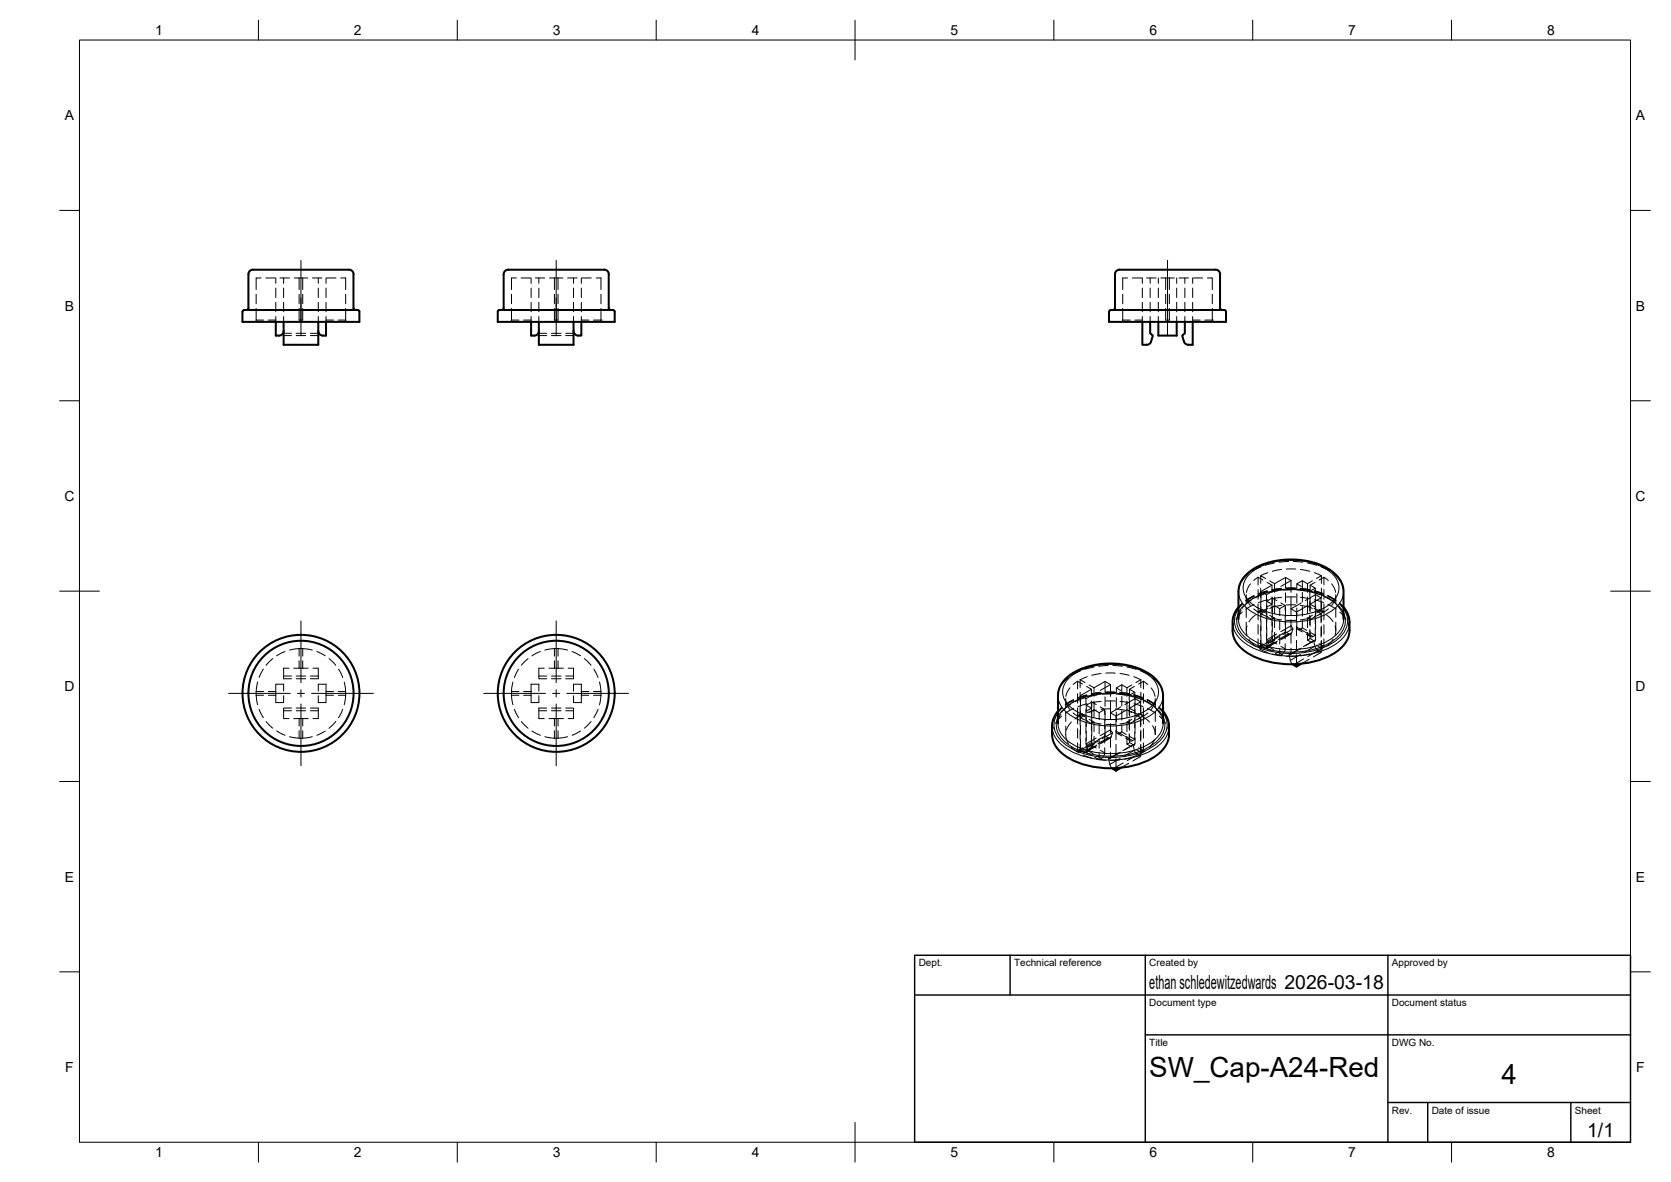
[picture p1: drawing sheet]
<svg xmlns="http://www.w3.org/2000/svg" width="420mm" height="297mm" viewBox="0 0 420 297" stroke-linecap="round" stroke-linejoin="round" font-family="sans-serif">
<!-- layer: Visible -->
<g fill="none" stroke="#000" stroke-width=".51">
<path d="M62 77.9l.5-.5v-8.5a1.35 1.35 0 0 1 1.8-1.1h22.4a2.03 2.03 0 0 1 2.1 .8l.1 8.8 .5 .5M89.9 77.9h-27.5a1.12 1.12 0 0 0-1.4 .5v2.5h29.4v-2.5M89.9 77.9l.5 .5M153.5 77.9l-.4-.5v-8.5a1.36 1.36 0 0 0-1.8-1.1h-22.5a1.99 1.99 0 0 0-2.1 .8l-.1 8.8-.4 .5M154.1 77.9l.5 .5v2.5h-29.4v-2.5a1.09 1.09 0 0 1 1.4-.5h27.5M279.3 77.9l-.5 .5v2.5h29.5v-2.5a1.12 1.12 0 0 0-1.5-.5h-27.5M279.9 77.9l.5-.5v-8.5a1.35 1.35 0 0 1 1.8-1.1h22.4a2.03 2.03 0 0 1 2.1 .8l.1 8.8 .4 .5M69.3 80.9v3.4a1.54 1.54 0 0 0 2-.8v-.3M71.3 80.9v5.7h8.7v-5.7M80 83.2a1.15 1.15 0 0 0 1.2 1.1M82 80.9v3.4h-.8M133.5 80.9v3.4a1.54 1.54 0 0 0 2-.8v-.3"/>
<path d="M135.5 80.9v5.7h8.7v-5.7M146.2 80.9v3.4a1.39 1.39 0 0 1-2-1.1M287.2 80.9v5.7h1.1a1.15 1.15 0 0 0 1.1-.8M289.2 80.9v2.9l.7 .5-.5 1.5M291.3 80.9v3.4h4.6v-3.4M297.9 80.9v2.9l-.7 .5 .5 1.5a1.15 1.15 0 0 0 1.1 .8h1.1v-5.7M311.4 152.6l-1 1.6-.5 2a7.5 7.5 0 0 0 4.3 8.2 22.6 22.6 0 0 0 21.9-.6 7.4 7.4 0 0 0 3.2-7.8l-.4-1.6-1.1-1.8M311.4 155.6v-7.4l.6-2 1-1.4 2.1-1.7 2.7-1.4 3.1-.8 3.4-.3 4 .3 2.6 .6 3.3 1.6 1.9 1.5 1.1 1.5 .6 1.8v7.7M266 178.7l-1.1 1.8-.4 1.8a7.5 7.5 0 0 0 4.3 8.3 22.6 22.6 0 0 0 21.9-.7 7.4 7.4 0 0 0 3.2-7.7l-.4-1.9-1.1-1.6M326 166.9v.6l-1-.6M327.2 166.8l-1.2 .7M266 181.8l.1-7.7 .4-1.4 .9-1.5 2.1-1.9 2.3-1.2 3.7-1 3.4-.4 4 .4 3.4 .9 2.3 1.1 2.2 1.8 1 1.5 .6 1.9v7.5"/>
<path d="M279.6 193.1l.2 .1M279.8 193.2l.8 .5M280.6 193v.7M281.9 192.9l-1.3 .8"/>
<circle cx="75.7" cy="174.2" r="14.7"/>
<circle cx="75.7" cy="174.2" r="13.2"/>
<circle cx="139.9" cy="174.2" r="13.2"/>
<circle cx="139.9" cy="174.2" r="14.7"/>
</g>
<!-- layer: Hidden -->
<g fill="none" stroke="#000" stroke-width=".25">
<path d="M64.4 73.9v2.4M64.4 77.5v3.4M65.6 69.9h-1.2v2.9M66.8 69.9h2.4M69.3 69.9v1.3M69.3 72.4v2.4M69.3 76v2.3M69.3 79.6v1.3M70.4 69.9h2.4M71.3 69.9v1.3M71.3 72.4v2.4M71.3 76v2.3"/>
<path d="M71.3 79.6v1.3M74 69.9h1.2M75.2 77.5v2.9h.9v-2.9M75.2 69.9h.9M75.2 69.9v2.9M75.2 73.9v2.4M76.1 69.9h1.2M76.1 69.9v2.9M76.1 73.9v2.4M78.5 69.9h2.4M80 69.9v1.3M80 72.4v2.4"/>
<path d="M80 76v2.3M80 79.6v1.3M82 69.9v1.3M82 72.4v2.4M82 76v2.3M82 79.6v1.3M82.1 69.9h2.4M85.7 69.9h1.2v2.9M86.9 73.9v2.4M86.9 77.5v3.4M128.6 73.9v2.4M128.6 77.5v3.4"/>
<path d="M129.8 69.9h-1.2v2.9M131 69.9h2.4M133.5 69.9v1.3M133.5 72.4v2.4M133.5 76v2.3M133.5 79.6v1.3M134.6 69.9h2.4M135.5 69.9v1.3M135.5 72.4v2.4M135.5 76v2.3M135.5 79.6v1.3M138.2 69.9h1.2"/>
<path d="M139.4 77.5v2.9h.9v-2.9M139.4 69.9h.9M139.4 69.9v2.9M139.4 73.9v2.4M140.3 69.9h1.2M140.3 69.9v2.9M140.3 73.9v2.4M142.7 69.9h2.4M144.2 69.9v1.3M144.2 72.4v2.4M144.2 76v2.3M144.2 79.6v1.3"/>
<path d="M146.2 69.9v1.3M146.2 72.4v2.4M146.2 76v2.3M146.2 79.6v1.3M146.3 69.9h2.4M149.9 69.9h1.2v2.9M151.1 73.9v2.4M151.1 77.5v3.4M282.3 73.9v2.4M282.3 77.5v3.4M283.5 69.9h-1.2v2.9M284.7 69.9h2.4"/>
<path d="M287.2 69.9v1.3M287.2 72.4v2.4M287.2 76v2.3M287.2 79.6v1.3M288.3 69.9h2.4M289.2 69.9v1.3M289.2 72.4v2.4M289.2 76v2.3M289.2 79.6v1.3M291.3 69.9v1.3M291.3 72.4v2.4M291.3 76v2.3"/>
<path d="M291.3 79.6v1.3M291.9 69.9h1.2M293.1 77.5v2.9h.9v-2.9M293.1 69.9h.9M293.1 69.9v2.9M293.1 73.9v2.4M294 69.9h1.3M294 69.9v2.9M294 73.9v2.4M295.9 69.9v1.3M295.9 72.4v2.4M295.9 76v2.3"/>
<path d="M295.9 79.6v1.3M296.4 69.9h2.4M297.9 69.9v1.3M297.9 72.4v2.4M297.9 76v2.3M297.9 79.6v1.3M299.9 69.9v1.3M299.9 72.4v2.4M299.9 76v2.3M299.9 79.6v1.3M300 69.9h2.4M303.6 69.9h1.2v2.9"/>
<path d="M304.8 73.9v2.4M304.8 77.5v3.4M64.4 80.4h1.9M67.5 80.4h1.8M71.3 84.3h2M71.3 83.8h2M74.5 84.3h2.4M74.5 83.8h2.4M78 84.3h2M78 83.8h2M82 80.4h1.9M85 80.4h1.9"/>
<path d="M128.6 80.4h1.9M131.7 80.4h1.8M135.5 84.3h2M135.5 83.8h2M138.7 84.3h2.4M138.7 83.8h2.4M142.2 84.3h2M142.2 83.8h2M146.2 80.4h1.8M149.2 80.4h1.9M151.1 80.4h.1M282.3 80.4h1.9"/>
<path d="M285.4 80.4h1.8M299.9 80.4h1.9M302.9 80.4h1.9M304.8 80.4h.1M310.3 156.7l-.4 1.8M312.1 153.3l-.6 1.3-.1 1M312.3 151.7l-.9 .9M312.4 153.8l-1.6 1.8M313.4 149.4v2.2M313.4 152.8v2.3M313.4 156.3v2.2M313.4 150l.3 1 .7 1.2"/>
<path d="M313.5 157.3l-.1 1.5 .2 .8M314.4 146.7l-.7 1.2-.3 1M314.6 150.8l-1.8 1.5M315.2 153l1.1 .8M315.3 149.7l-2.1 1.2M315.3 151.9l-2 1.2M315.7 154.5l-1.7 1.7M316.3 145.1l-1.1 .8M316.3 153.7l1.3 .7M316.3 145.1l1.3 .7M316.3 145.1v1.9M316.3 148.2v2.4"/>
<path d="M316.3 151.8v1.9M316.3 153.8v2M316.3 157v2.3M317 154.2l1.8 .8M317 153.3l-.7 .4M317 153.3l1.2 .7M317 147.8v2.4M317 151.4v1.9M317 154.2v2M317 157.3v2.4M317.1 148.7l1.4 .7v1.6M317.1 152.5v2.4"/>
<path d="M317.1 156.1v2.4M317.1 159.7v2.7M317.6 153.1l-1.3 .7M317.9 149.3l-2.2 .9M318.2 145.4l-1.2-.7v1.9M318.2 153.5l-1.2 .7M318.5 152.2v2.3M318.5 155.7v2.4M318.5 159.3v1.5M318.5 151.1l1.3 .7v2M318.5 154v2.4M318.5 157.6v2.4"/>
<path d="M318.6 146.4l1.2 .7v1.8M318.6 155l1.2 .7 .7-.4M318.6 148.5l-2.2 .7M318.7 150.7l-2.3 .7M318.8 143.9l-1.8 .8M318.8 152.9l-2.1 1M319.3 152.9l1.2-.7v1.9M319.3 154.6l1.2 .7M319.3 146l1.2 .7M319.8 147.1l-2.7 1.6v2.6M319.8 150v1.8l-1.2 .7M319.8 155v2.3"/>
<path d="M319.8 158.5v2M319.9 159.9l-.2 2-.5 .6-.7 .4v-1.7M319.9 150.3l-1.4 .8v1.7M319.9 155.3l2.3 .5M319.9 150.3v1.3M319.9 152.8v2.3M319.9 156.3v2.4M319.9 150.3l1.1 .6M320.5 150v2.2l1.3 .8v1.7M320.5 146.7v2.2M320.5 155.3v2.4M320.5 158.9v2"/>
<path d="M321 159.3l-2.5 1.5M321 148l-2.5 1.4M321.3 148.5l-2.3 .4M321.8 153l1.4-.8v1.2M321.8 155.9v2.4M321.8 159.5v2.3M322.1 158.7l2.5-1.4 .5 .7-.4 1.3-.4 .1-1.1-.6M322.1 151.5l1.1 .7M322.1 147.9l-2.3 .3M322.2 150.1l-2.3 .4M322.2 143.1l-2.3 .5M322.3 152.1l-2.4 .5"/>
<path d="M323.2 154.6v2.4M323.2 158.2v2.4M323.2 145.1v2.7M323.2 149v2.3M323.2 152.6v2.3M323.2 156.1v2.7M323.2 145.1l1.4 .8M323.2 158.8l-2.5 1.5M323.2 145.1l-2.7 1.6M323.4 150h2.4M323.4 152h2.4M323.4 155.9h2.4"/>
<path d="M323.4 143h2.4M324.6 145.9v3M324.6 150v4.5M324.6 155.7v2.4M324.6 145.9l-2.5 1.5M324.9 148.2l-2.4 .1M325.1 158l-2.6 1.5M325.7 147.8h-2.4M326 153.8l2.8-1.6v1.9M326 157.4v2.4M326.1 156.3v1.3a.5 .5 0 0 0 .2 .6 .5 .5 0 0 0 .6-.1l.6-.3 1.1 .6M326.1 148.3l2.3 .3"/>
<path d="M326.1 146.7l1.1 .7M326.1 149.2v2.4M326.1 152.8v2.4M326.3 158.2l1.1 .6M326.9 147.8l2.3 .4M327 152.1l2.3 .5M327 150.1l2.4 .4M327 143.1l2.3 .5M327.2 151.5l-2.6 1.5 1.4 .8v2.4M327.5 145.9l-1.4 .8v1.3M327.5 148.9v2.4M327.5 152.4v2.4"/>
<path d="M327.5 156v1.8M328.2 148l1.1 .6M328.5 159.4l1.1 .6M328.8 146.7l-1.3-.8v1.8M328.8 150v2.2l1.2 .7M328.8 155.3v2.4M328.8 158.9v2M329.3 148.6l1.4-.8v1.7M329.3 155.3l-2.3 .5M329.3 148.6v1.3M329.3 151.1v2.4M329.3 154.7v2.3"/>
<path d="M329.4 150v1.8l2.8-1.6v2.7M329.4 155v2.3M329.4 158.5v2M329.6 148.8l2.3 .7M329.6 159l1.1 .6M330 146l-1.2 .7v2.2M330 154.6l-1.2 .7M330.4 148.4l2.3 .7M330.4 152.9l2.2 1M330.5 143.9l1.8 .8M330.5 150.7l2.3 .7M330.6 152.5l-1.2-.7v2"/>
<path d="M330.6 155l-1.2 .7-.6-.4M330.6 146.4l-1.2 .7M330.7 157.9v1.7l-.6 .4a.49 .49 0 0 1-.5 0 .49 .49 0 0 1-.3-.5v-1.3M330.7 147.8l-1.3-.7v1.8M330.7 150.8v2.3M330.7 154.3v2.4M330.8 149.4l-2.6 1.5M330.8 149.4v1.6M330.8 152.2v2.3M330.8 155.7v2.4M330.8 159.3v1.5M330.8 149.4l1.4 .8"/>
<path d="M331 153.5l1.3 .7M331.7 145.8l1.2-.7v1.9M331.7 153.1l1.2 .7M332.2 154.1v2.4M332.2 157.7v2.4M332.3 154.2l-1.8 .8M332.3 153.3l-1.3 .7M332.3 153.3l.6 .4M332.3 144.7l-1.3 .7M332.3 144.7v1.9M332.3 147.8v2.4M332.3 151.4v1.9"/>
<path d="M332.3 154.2v2M332.3 157.3v2.4M332.9 145.1l1.1 .8M332.9 153.7l-1.2 .7M332.9 148.2v2.4M332.9 151.8v1.9M332.9 153.8v2M332.9 157v2.3M333 149.9l2 1.2M333.5 154.5l1.7 1.7M333.8 149.6l2 1.2M333.9 151.9l2 1.2"/>
<path d="M334 153l-1.1 .8M334.8 146.7l.7 1.2 .3 1M335.7 157.3l.2 1.1-.2 1.2M335.8 150l-.3 1-.7 1.2M335.9 149.4v2.2M335.9 152.8v2.3M335.9 156.3v2.2M336 151.9l1.4 1.9M336.8 151.5l1 1.1M336.9 153.8l1.5 1.8M337.8 154.9v.7M339 156.6l.3 1.9"/>
<path d="M64.4 174.7l.4 2.4M64.4 173.8v.9M64.4 174.7h1.9M64.4 173.8h1.9M64.8 171.4l-.4 2.4M65.2 178.2l1 2.1M66.2 168.1l-1 2.2M67.5 174.7h1.8M67.5 173.8h1.8M68.6 165.5l-1.7 1.7M69.3 173.8v2.8h2v-1.8M71.3 173.7v-1.8h-2v1.9"/>
<path d="M71.3 178.6v2h1.4M71.3 178.6h2M71.3 169.9h2M71.7 163.7l-2.1 1.1M72.7 167.9h-1.4v2.7h2M73.3 177.9h-2v.7M73.9 167.9h3.6M74.5 170.6h2.4M74.5 177.9h2.4M74.5 178.6h2.4M74.5 169.9h2.4M75.2 163l-2.4 .4"/>
<path d="M75.2 163v1.9M75.2 166.1v1.8M75.2 163h.9M76.1 163l2.4 .4M76.1 163v1.9M76.1 166.1v1.8M78 177.9h2v2.7h-1.3M78 178.6h2M78 169.9h2M78.7 167.9h1.3v2.7h-2M79.7 163.7l2.1 1.1M80 173.7v-1.8h2v2.8"/>
<path d="M82 174.7v1.9h-2v-1.8M82 174.7h1.9M82 173.8h1.9M82.7 165.5l1.7 1.7M85 174.7h1.9M85 173.8h1.9M85.1 168.2l1.1 2.1M86.2 178.3l-1.1 2.1M86.6 171.4l.3 2.4M86.9 174.7l-.3 2.4M86.9 173.8v.9M128.6 174.7l.4 2.4"/>
<path d="M128.6 173.8v.9M128.6 174.7h1.9M128.6 173.8h1.9M129 171.4l-.4 2.4M129.3 178.3l1.1 2.1M130.4 168.2l-1.1 2.1M131.7 174.7h1.8M131.7 173.8h1.8M132.8 165.5l-1.7 1.7M135.5 169.9v.7h2M135.5 173.7v-1.8h-2v4.7h2v-1.8M135.5 178.6h2"/>
<path d="M135.5 169.9h2M135.9 163.7l-2.1 1.1M136.8 167.9h-1.3v2M137.5 177.9h-2v2.7h1.3M138 167.9h3.7M138.7 170.6h2.4M138.7 177.9h2.4M138.7 178.6h2.4M138.7 169.9h2.4M139.4 163l-2.4 .4M139.4 163v1.9M139.4 166.1v1.8"/>
<path d="M139.4 163h.9M140.3 163l2.4 .4M140.3 163v1.9M140.3 166.1v1.8M142.2 177.9h2v.7M142.2 178.6h2M142.2 169.9h2M142.9 167.9h1.3v2.7h-2M143.8 163.7l2.2 1.1M144.2 173.7v-1.8h2v4.7h-2v-1.8M144.2 178.6v2h-1.3M146.2 174.7h1.8"/>
<path d="M146.2 173.8h1.8M146.9 165.5l1.7 1.7M149.2 174.7h1.9M149.2 173.8h1.9M149.3 168.1l1.1 2.2M150.4 178.2l-1.1 2.1M150.7 171.4l.4 2.4M151.1 174.7l-.4 2.4M151.1 173.8v.9M266.7 179.4l-.5 1.2-.2 1.2M266.9 177.8l-.9 .9M267 179.9l-1.6 1.8"/>
<path d="M268 175.6v2.1M268 178.9v2.4M268 176.2l.3 1 .7 1.1M269 172.9l-.7 1.1-.3 1M269.2 177l-1.8 1.5M269.8 179.2l1.2 .8M269.9 175.8l-2.1 1.2M270 178l-2.1 1.2M271 171.2l-1.1 .8M271 171.2v1.9M271 174.3v2.4M271 177.9v1.9"/>
<path d="M271 180v1.9M271 171.2l1.2 .7M271.6 179.5l-.6 .3 1.2 .7M271.6 179.5l1.2 .7M271.6 170.8v2M271.6 174v2.3M271.6 177.5v2M271.6 170.8l1.2 .7M271.7 178.7v2.4M272.2 179.3l-1.2 .7M272.3 179.5l-2 1.2M272.5 175.4l-2.2 1"/>
<path d="M272.8 179.6l-1.2 .8M273 177.1v-1.5l-1.3-.8v2.7M273 178.3v2.4M273.1 177.2v1.8M273.2 172.5l1.2 .7M273.2 174.6l-2.2 .8M273.3 176.9l-2.2 .7M273.4 170.1l-1.8 .7M273.9 172.1l1.2 .7M273.9 179.1l1.2-.7 1.3 .7M274.4 173.2l-2.7 1.6M274.4 173.2v1.8"/>
<path d="M274.4 176.2v3.7M274.5 176.4l-1.4 .8 1.3 .8-1.2 .7M274.5 176.4v1.3M274.5 178.9v2.4M274.5 176.4l1.1 .7M275.1 172.8v2.2M275.1 176.2v4.1M275.6 174.1l-2.6 1.5M275.7 178.5l-2.3 .6M275.9 174.6l-2.3 .5M276.4 179.1l1.4-.8v1.3M276.4 179.1v1.8"/>
<path d="M276.6 177.7l1.2 .6M276.7 174l-2.3 .4M276.9 176.3l-2.4 .3M276.9 169.3l-2.4 .4M277.9 171.2v2.7M277.9 175.1v2.4M277.9 178.7v2.4M277.9 173.9h2.4M278 176.2h2.4M278 169.1h2.4M279.2 178.1l-2.3 .2M279.2 172l-1.3-.8-2.8 1.6"/>
<path d="M279.2 172v3M279.2 176.2v4.5M279.2 172l-2.6 1.5M279.5 174.4l-2.4 .1M280.4 178.2l2.4 .3M280.6 179.9v2.4M280.7 174.4l2.3 .3M280.7 175.4v2.3M280.7 178.9v2.4M280.7 172.9l1.1 .6M281.5 174l2.3 .3M281.6 176.3l2.4 .3"/>
<path d="M281.6 169.3l2.3 .4M281.8 177.7l-2.6 1.4 1.4 .8 2.8-1.5 1.2 .7M282.1 172.1l-1.4 .8v1.3M282.1 172.1v1.7M282.1 175v2.4M282.1 178.6v2.4M282.1 172.1l1.3 .7M282.8 174.1l1.1 .7M283.4 172.8v2.2M283.4 176.2v4.1M283.9 178.7l2.2 .8M283.9 174.8v1.2"/>
<path d="M283.9 177.2v2.4M284 173.2l1.3 .8-1.4 .8M284 173.2v1.8M284 176.2v3.7M284.2 174.9l2.3 .7M284.6 172.1l-1.2 .7M285 174.6l2.3 .7M285.1 170.1l1.8 .7M285.1 176.9l2.3 .7M285.2 172.5l-1.2 .7M285.3 174v1.7M285.3 176.9v2.4"/>
<path d="M285.4 178.3v2.4M285.4 175.6l-2.6 1.5M285.6 179.6l1.3 .8M286.3 179.3l1.2 .7M286.8 176.4l-1.4-.8v1.5M286.8 176.4v2.7M286.8 176.4l-2.8 1.6 1.2 .7M286.9 170.8v2M286.9 174v2.3M286.9 177.5v2M286.9 170.8l-1.3 .7M287.5 179.8l-.6-.3-1.3 .7"/>
<path d="M287.5 171.2l1.1 .8M287.5 179.8l-1.2 .7M287.5 171.2v1.9M287.5 174.3v2.4M287.5 177.9v1.9M287.5 180v1.9M287.5 171.2l-1.2 .7M287.6 176.1l2.1 1.2M288.4 175.8l2 1.1M288.5 178l2.1 1.2M288.6 179.2l-1.1 .8M289.4 172.9l.7 1.1 .3 1"/>
<path d="M290.4 176.2l-.3 1-.7 1.1M290.5 175.6v2.1M290.5 178.9v2.4M290.6 178l1.4 1.9M291.4 177.7l1 1M291.5 179.9l1.6 1.8M314 160.7l1.7 1.7M316.3 162.5l.7 .4M316.3 160.5v2M316.7 163.1l2.1 .9M317 160.9v2M317.6 161.8l-1.3 .7"/>
<path d="M318.2 162.1l-1.2 .8M318.5 162.9l1.1 .7M319.6 160.9l-2.5 1.5 .9 .5h.4l.5-1.3M319.8 160.5l-1.2 .7M319.8 160.5l.7 .4M320 164.4l2.3 .4M320.5 160.9l-1.2 .7M321 161.4l-2.6 1.5M321.5 160.1l-2.6 1.5-.4-.8M321.8 163.1v1.7M322 160.8l2.6-1.5v2.4M323.2 161.8v1.4l-.6 1-.8 .6-1.1-.6"/>
<path d="M323.4 164.9h2.4M324.6 164.4l-.5 .2 .4 1.5 .5 .8M324.6 162.9v1.5M326 160.9v2.4M326 164.5v2.4M326.7 163.1l-2.6 1.5M327.2 162.9l-2.6 1.5M327.7 162.5l2.6-1.5 .7 2.1 1.2 .9-2 1.1M328.8 160.9l1.2 .7M329.2 165.7l-2 1.1M329.3 164.3l-2.3 .5M329.4 160.5l1.2 .7"/>
<path d="M329.4 160.5l-.6 .4M330.3 161l.5-.2-2.6 1.5M331 162.1l1.3 .8M331.7 161.8l1.2 .7M332.2 161.3v2.7M332.3 160.9v2M332.6 163l-2.2 1M332.9 162.5l-.6 .4M332.9 160.5v2M335.2 160.7l-.7 .9-.9 .8M66.9 181.3l1.7 1.7M69.6 183.7l2.1 1.1"/>
<path d="M72.8 185.1l2.4 .4M73.9 180.6h3.6M75.2 180.6v1.8M75.2 183.6v1.9M75.2 185.5h.9M76.1 180.6v1.8M76.1 183.6v1.9M78.5 185.1l-2.4 .4M81.8 183.7l-2.1 1.1M84.4 181.3l-1.7 1.7M131.1 181.3l1.7 1.7M133.8 183.7l2.1 1.1"/>
<path d="M137 185.1l2.4 .4M138 180.6h3.7M139.4 180.6v1.8M139.4 183.6v1.9M139.4 185.5h.9M140.3 180.6v1.8M140.3 183.6v1.9M142.7 185.1l-2.4 .4M146 183.7l-2.2 1.1M148.6 181.3l-1.7 1.7M264.9 182.8l-.4 1.8M268 182.5v2.7l.6 1.6"/>
<path d="M269.4 187.8l1.9 1.4M269.4 181.4l-.8 1.1-.4 .9M271 183.1v2.4M271 186.7v1.9M271.6 180.4l1.8 .7M271.6 180.4v1.9M271.6 183.5v2.4M271.6 187.1v1.9M271.7 182.3v2.3M272.2 187.9l-1.2 .7M272.3 189.7l2.2 .8M272.8 188.3l-1.2 .7-.6-.4"/>
<path d="M273 185.4v1.6l.5 .7-.3 1.2-.3 .2-1.2-.6v-2.7M273 181.9v2.4M273.1 189.1l1.1 .6M273.1 180.2v2.3M273.1 183.7v2.4M273.1 187.3v1.8M273.2 187.3l1.2-.7 .7 .4-1.2 .7M273.9 180.8l1.2 .7-.7 .3-1.2-.6M274.2 187l-2.5 1.5M274.4 181.1v2.4M274.4 184.7v1.9M274.5 186.1v1.4l-.2 .6-.5 .5-.7 .5"/>
<path d="M274.5 181.5l2.4 .4M274.5 182.5v2.4M275.1 181.5v2.4M275.1 185v2M275.3 190.3l1.1 .6M275.6 187.5l-2.6 1.5M275.6 185.5l-2.6 1.5M275.7 190.8l2.3 .3M276.1 186.2l-2.6 1.5M276.4 182v2.4M276.4 185.6v2.4M276.4 189.2v1.7"/>
<path d="M277.8 187.9l-.1 1.8-.5 .7-.8 .5M277.8 180.8v2.4M277.8 184.3v2.4M277.9 185l-2.6 1.4M277.9 182.3v2.7M278 182h2.4M278.7 190.7l.4 1.6 .5 .8M279.2 185.5l-2.6 1.4M279.2 181.8v2.4M279.2 185.4v2.4M279.2 189v1.5M279.7 184.2l-.5 1.3h-.4l-.9-.5"/>
<path d="M279.7 184.2l-.5-.8-2.6 1.5M279.7 184.2l-2.6 1.4M280.6 183.5v2.4M280.6 187.1v2.4M280.6 190.7v2.3M280.7 182.5v1.3a.49 .49 0 0 0 .2 .5 .49 .49 0 0 0 .6-.1l.6-.3M280.9 184.3l1.1 .6M281.6 191l-2.4 .1M281.8 189l-3.1 1.7 2.6-1.5M282.1 182.2v1.7M282.1 183.9l1.1 .7M283.1 185.5l1.1 .7"/>
<path d="M283.4 181.5v2.4M283.4 185v2M283.8 191.8l-1.9 1.1M283.9 184.4v1.2a.51 .51 0 0 0 .3 .6 .51 .51 0 0 0 .6-.1l.5-.3M283.9 181.5l-2.3 .4M283.9 180.8v2.4M284 181.1v2.4M284 184.7v1.9M284.2 185.2l1.1 .6M284.6 180.8l-1.2 .7 .6 .3 1.2-.6M284.9 187.1l-2.6 1.5M285 190.2l-2.3 .6"/>
<path d="M285.2 187.3l-1.2-.7-.6 .4 1.2 .7M285.3 180.5v2.3M285.3 184.1v1.7M285.4 185.4v1.6l-.5 .1 .3 1.4 .5 .9 1.1 .7M285.4 181.9v2.4M285.4 187l-2.6 1.4M285.6 188.3l1.3 .7M286.3 187.9l1.2 .7-.6 .4M286.8 180.3v2.4M286.8 183.8v2.4M286.8 187.4v2.7M286.8 190.1l-2 1.1"/>
<path d="M286.9 180.4l-1.8 .7M286.9 180.4v1.9M286.9 183.5v2.4M286.9 187.1v1.9M287.2 180l1.9 1.5M287.5 183.1v2.4M287.5 186.7v1.9M288.2 188.5l-2.1 1.2M289.8 182.4l.6 1.3 .1 .9v-2.1M290.3 185.8l-1.2 2M292.4 181v.8M293.6 182.8l.3 1.8"/>
</g>
<!-- layer: Hidden Narrow -->
<g fill="none" stroke="#000" stroke-width=".25">
<path d="M310.3 154.6l-.4 1.8M311.7 153.9l-.3 1.7M311.7 147l-.3 1.7M312.4 151.7l-1.6 1.8M312.4 151.8l-1 1.2M312.5 152.3l-1.1 1.7M313.3 151l2-1.2-1.9 1.2M313.9 151.2l-1.6 1.7M313.9 144.2l-1.6 1.7M315.4 150.2l-2 1.3M317 142.5l-2.1 1M317.1 149.4l-2.2 1.1"/>
<path d="M318.7 148.6l-2.3 .8M318.7 148.6l-2.2 .7M318.7 148.9l-2.2 .8M320.5 141.5l-2.3 .6M320.5 148.4l-2.3 .6M322.2 148l-2.3 .4M322.2 147.9l-2.3 .4M322.2 148.3l-2.3 .3M323.4 148h2.4M323.4 147.9h2.4M323.4 148.2h2.4M324 148l-2.4 .2"/>
<path d="M324 141.1l-2.4 .2M324 159.3l-2.6 1.4M324.8 159l-2.6 1.5M325.2 141.1l2.4 .2M325.2 148l2.4 .2M326.1 157.6l1.1 .7M326.9 158.1l1.1 .6M327 148l2.4 .4M327 148.3l2.4 .3M327 147.9l2.4 .4M328.2 158.9l1.1 .6M328.8 148.4l2.3 .6"/>
<path d="M328.8 141.5l2.3 .6M329 159.3l1.1 .7M330.5 148.9l2.2 .8M330.5 148.6l2.3 .8M330.5 148.6l2.3 .7M332.2 149.4l2.1 1.1M332.2 142.5l2.1 1M333.8 150.2l2 1.3M333.9 149.8l2 1.2M335.3 144.2l1.6 1.7M335.3 151.2l1.6 1.7M336.7 152.3l1.1 1.7"/>
<path d="M336.8 151.8l1 1.2M336.9 151.7l1.5 1.8M337.5 153.9l.3 1.7M337.5 147l.3 1.7M339 154.6l.3 1.8M266.4 173.1l-.4 1.7M267 177.9l-1.6 1.8M267 177.9l-1 1.2M267.2 178.5l-1.2 1.6M267.9 177.2l2.1-1.2-2.1 1.2M268.5 177.3l-1.6 1.7M268.6 170.4l-1.7 1.7"/>
<path d="M270 176.3l-2 1.4M271.7 175.6l-2.2 1M271.7 168.6l-2.2 1.1M273.3 174.8l-2.2 .7M273.3 174.7l-2.2 .8M273.3 175.1l-2.2 .7M275.1 174.6l-2.3 .6M275.1 167.6l-2.3 .6M276.8 174.1l-2.3 .3M276.9 174.2l-2.4 .3M276.9 174.4l-2.4 .4M278 174h2.4"/>
<path d="M278 174.1h2.4M278 174.3h2.4M278.6 174.2l-2.4 .2M278.6 167.2l-2.3 .2M279.8 174.2l2.4 .2M279.8 167.2l2.4 .2M281.6 174.2l2.4 .3M281.6 174.1l2.4 .3M281.6 174.4l2.4 .4M283.4 174.6l2.3 .6M283.4 167.6l2.3 .6M285.1 174.7l2.3 .7"/>
<path d="M285.1 175.1l2.3 .7M285.1 174.8l2.3 .7M286.8 175.6l2.1 1M286.8 168.6l2.1 1.1M288.4 176.4l2 1.3M288.5 175.9l2 1.3M288.5 176l2.1 1.2M289.9 177.3l1.6 1.7M289.9 170.4l1.6 1.7M291.3 178.5l1.1 1.6M291.4 177.9l1 1.2M291.5 177.9l1.6 1.8"/>
<path d="M292.1 173.1l.3 1.7M319.1 162.6l1.1 .6M319.9 161.2l1.1 .6M320.4 161.3l-2.6 1.5M321.2 161.1l-2.6 1.5M321.2 163.8l1.1 .7M322.1 162.4l1.1 .7M327 164.5l-2.6 1.5M327.8 165.6l-2.6 1.5M330.6 162.4l-2.6 1.5M331.4 163.5l-2.6 1.5M264.9 180.7l-.4 1.8"/>
<path d="M266.4 180.1l-.4 1.7M273.7 188.7l1.1 .7M274.5 187.3l1.1 .7M275 187.5l-2.5 1.5M275.8 187.2l-2.6 1.5M275.8 190l1.1 .6M276.6 188.6l1.2 .6M278.6 185.4l-2.5 1.5M279.4 185.2l-2.6 1.5M280.7 183.8l1.1 .6M281.5 184.2l1.1 .7M281.6 190.6l-2.5 1.5"/>
<path d="M282.4 191.7l-2.6 1.5M282.8 185l1.1 .6M283.6 185.5l1.2 .6M285.2 188.5l-2.5 1.5M286 189.7l-2.6 1.4M292.1 180.1l.3 1.7M293.6 180.7l.3 1.8"/>
</g>
<!-- layer: Visible Narrow -->
<path d="M309.9 156.4a8 8 0 0 0 5.5 6.6 22.7 22.7 0 0 0 20.7-1.3 6.7 6.7 0 0 0 3.2-5.3M311.4 155.6a6.7 6.7 0 0 0 4.4 5.7 20.7 20.7 0 0 0 18.7-.6 6.3 6.3 0 0 0 3.3-5.1M311.4 148.7a6.7 6.7 0 0 0 4.4 5.7 20.7 20.7 0 0 0 18.7-.7 6.3 6.3 0 0 0 3.3-5M311.4 154a5.4 5.4 0 0 0 2.1 6.6 20.6 20.6 0 0 0 17.8 2.3 9.8 9.8 0 0 0 6.8-5.4 4.7 4.7 0 0 0-.3-3.5M311.4 152.9a5.4 5.4 0 0 0 1.4 7.7 20.6 20.6 0 0 0 16.7 3.1 13.5 13.5 0 0 0 8.4-4.7 5.1 5.1 0 0 0-.1-6.1M314.1 144.3a16.6 16.6 0 0 1 14-3.2 10.8 10.8 0 0 1 8.2 4.9 4.7 4.7 0 0 1-2.1 5.9 18.1 18.1 0 0 1-19.2 0 4.7 4.7 0 0 1-.9-7.6zM266 174.8a6.7 6.7 0 0 0 4.5 5.7 20.7 20.7 0 0 0 18.6-.6 6.3 6.3 0 0 0 3.4-5.1M266 179.1a5.4 5.4 0 0 0 1.4 7.6 20.6 20.6 0 0 0 16.7 3.2 13.5 13.5 0 0 0 8.4-4.7 5.1 5.1 0 0 0-.1-6.1M268.8 170.4a16.6 16.6 0 0 1 14-3.2 10.8 10.8 0 0 1 8.1 4.9 4.7 4.7 0 0 1-2.1 6 18.1 18.1 0 0 1-19.2 0 4.7 4.7 0 0 1-.8-7.7zM264.5 182.5a8 8 0 0 0 5.5 6.7 22.7 22.7 0 0 0 20.7-1.4 6.7 6.7 0 0 0 3.2-5.3M266 181.8a6.7 6.7 0 0 0 4.5 5.7 20.7 20.7 0 0 0 18.6-.7 6.3 6.3 0 0 0 3.4-5M266 180.1a5.4 5.4 0 0 0 2.2 6.7 20.6 20.6 0 0 0 17.8 2.2 9.8 9.8 0 0 0 6.7-5.4 4.7 4.7 0 0 0-.3-3.5" fill="none" stroke="#000" stroke-width=".25"/>
<!-- layer: BORDER -->
<g fill="none" stroke="#000" stroke-width=".25">
<path d="M20 10.1h390v276.9h-390zM65 5.1v5M115 5.1v5M165 5.1v5M215 5.1v10M265 5.1v5M315 5.1v5M365 5.1v5M15 52.9h5M410 52.9h5M15 100.7h5M410 100.7h5"/>
<path d="M15 148.6h10M405 148.6h10M15 196.4h5M410 196.4h5M15 244.2h5M410 244.2h5M65 287v5M115 287v5M165 287v5M215 282.1v9.9M265 287v5M315 287v5"/>
<path d="M365 287v5"/>
</g>
<!-- layer: TITLEBLOCK -->
<path d="M230 240.1h180v46.9h-180zM230 250h180M254 240.1v9.9M288 240.1v46.9M349 240.1v46.9M288 260.1h122M349 277.1h61M359 277.1v9.9M395 277.1v9.9" fill="none" stroke="#000" stroke-width=".36"/>
<!-- layer: Smart Centers -->
<g fill="none" stroke="#000" stroke-width=".25">
<path d="M75.7 65.4v19M139.8 65.4v19M293.6 65.4v19M75.7 156v15.6M139.8 156v15.6M57.5 174.3h15.5M74.8 174.3h1.8M75.7 173.3v1.8M75.7 176.9v15.5M78.3 174.3h15.6M121.6 174.3h15.6M138.9 174.3h1.8"/>
<path d="M139.8 173.3v1.8M139.8 176.9v15.5M142.5 174.3h15.5"/>
</g>
<g font-size="7">
<text x="289" y="270.6">SW_Cap-A24-Red</text>
<text x="377.5" y="272.3">4</text>
</g>
<g font-size="4.9">
<text x="289" y="248.5">ethan schledewitzedwards 2026-03-18</text>
<text x="399.1" y="285.7">1/1</text>
</g>
<g font-size="3.5">
<text x="39" y="8.8">1</text>
<text x="89" y="8.8">2</text>
<text x="139" y="8.8">3</text>
<text x="189" y="8.8">4</text>
<text x="239" y="8.8">5</text>
<text x="289" y="8.8">6</text>
<text x="339" y="8.8">7</text>
<text x="389" y="8.8">8</text>
<text x="16.3" y="30.2">A</text>
<text x="411.3" y="30.2">A</text>
<text x="16.3" y="78">B</text>
<text x="411.3" y="78">B</text>
<text x="16.2" y="125.9">C</text>
<text x="411.2" y="125.9">C</text>
<text x="16.2" y="173.7">D</text>
<text x="411.2" y="173.7">D</text>
<text x="16.3" y="221.6">E</text>
<text x="411.3" y="221.6">E</text>
<text x="16.4" y="269.4">F</text>
<text x="411.4" y="269.4">F</text>
<text x="39" y="290.8">1</text>
<text x="89" y="290.8">2</text>
<text x="139" y="290.8">3</text>
<text x="189" y="290.8">4</text>
<text x="239" y="290.8">5</text>
<text x="289" y="290.8">6</text>
<text x="339" y="290.8">7</text>
<text x="389" y="290.8">8</text>
</g>
<g font-size="2.5">
<text x="231" y="242.9">Dept.</text>
<text x="255" y="242.9">Technical reference</text>
<text x="289" y="242.9">Created by</text>
<text x="350" y="242.9">Approved by</text>
<text x="289" y="252.8">Document type</text>
<text x="350" y="252.8">Document status</text>
<text x="289" y="262.9">Title</text>
<text x="350" y="262.9">DWG No.</text>
<text x="350" y="279.9">Rev.</text>
<text x="360" y="279.9">Date of issue</text>
<text x="396" y="279.9">Sheet</text>
</g>
</svg>
